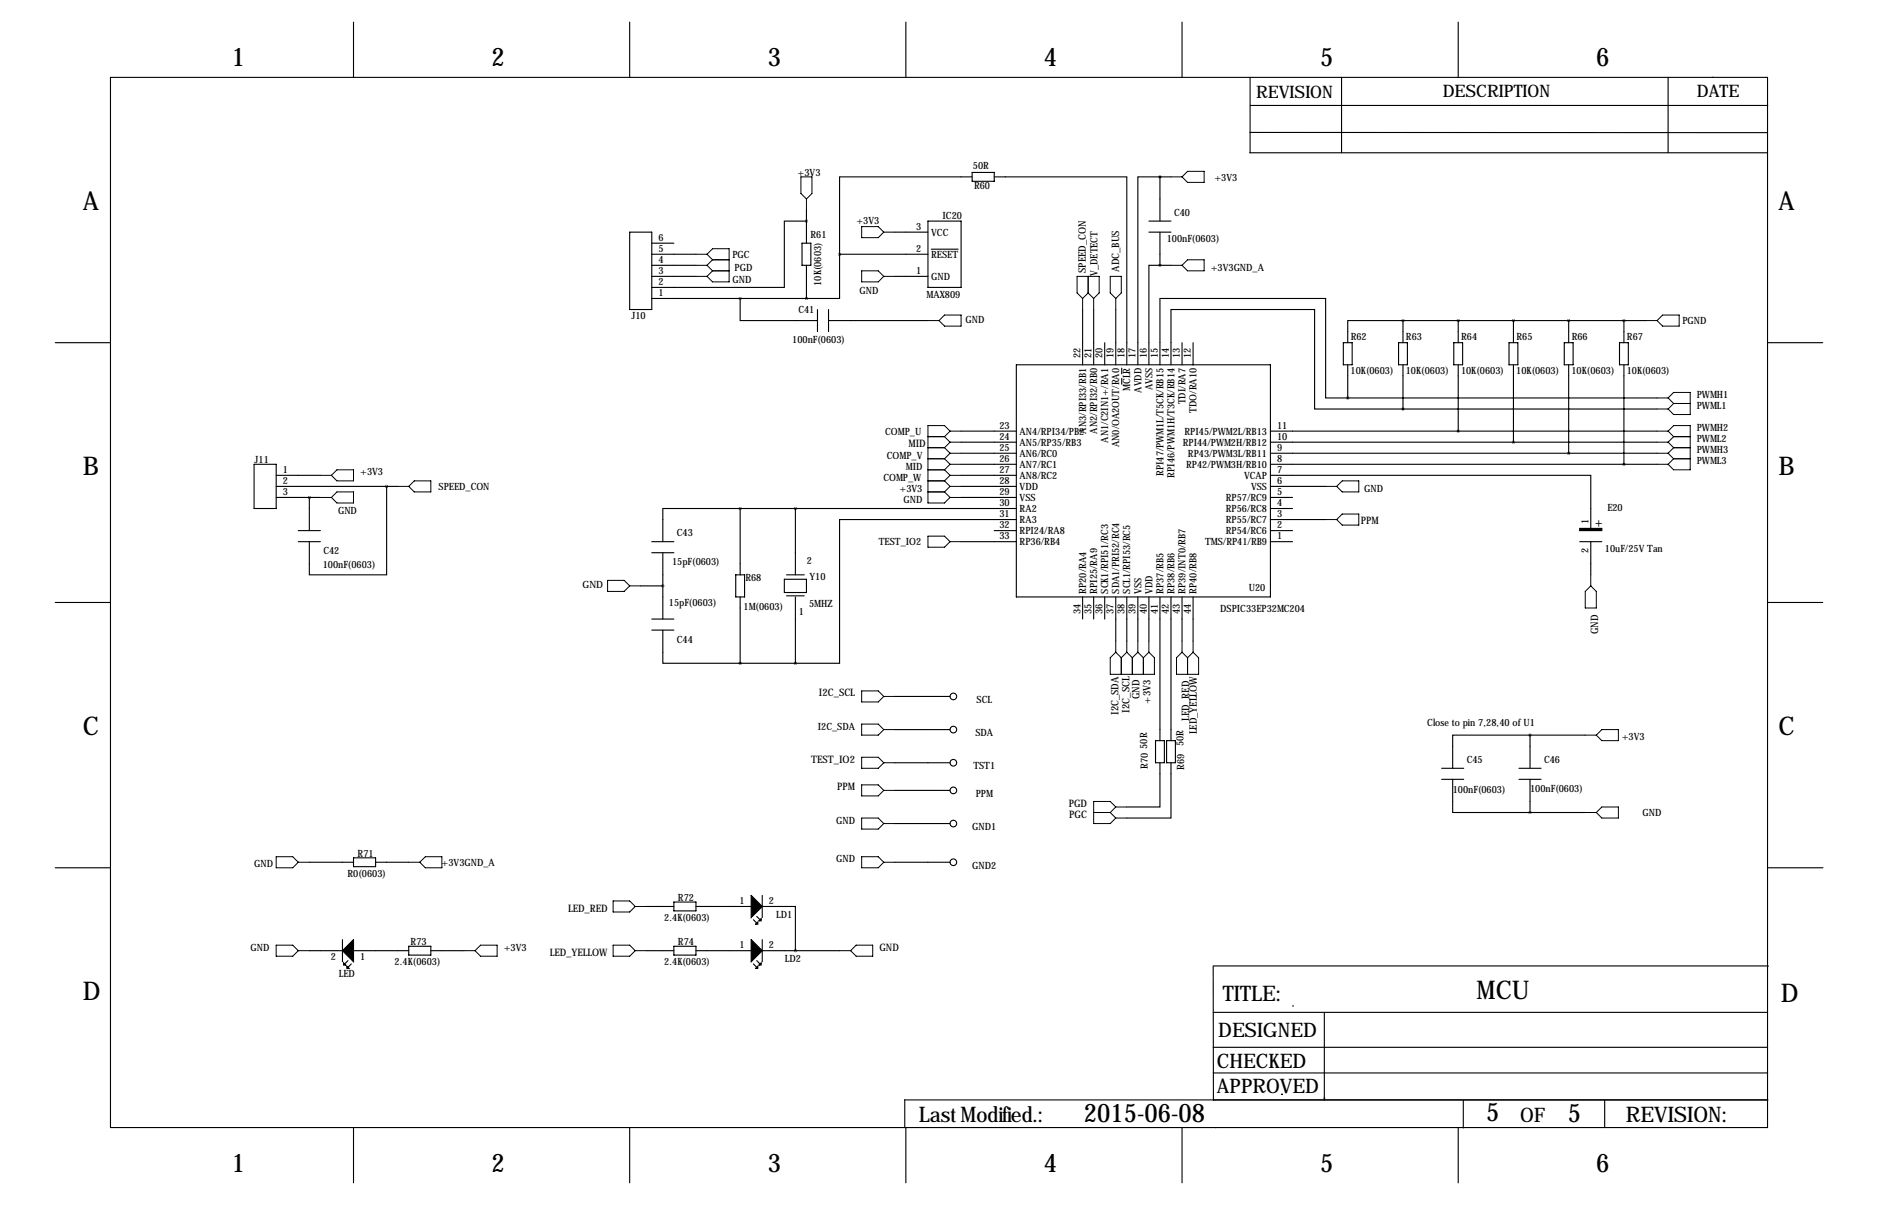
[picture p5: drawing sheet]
<svg xmlns="http://www.w3.org/2000/svg" width="432mm" height="279mm" viewBox="0 0 432 279" stroke-linecap="round" stroke-linejoin="round" font-family="sans-serif">
<g fill="none" stroke="#000" stroke-width=".25">
<path d="M25.4 17.8h381v241.3h-381zM81.3 5.1v12.7M144.8 5.1v12.7M208.3 5.1v12.7M271.8 5.1v12.7M287.4 17.8v17.3M308.5 17.8v17.3M335.3 5.1v12.7M383.5 17.8v17.3M393.7 17.8h.1M223.5 39.6h5.1v2.1h-5.1zM287.3 35.1h119"/>
<path d="M287.4 30.4l119 .1M287.5 24.2h119M144.8 53.3h5.1v17.8h-5.1zM149.9 58.4h10.1M149.9 55.9h5M184.4 55.9h2v5.1h-2zM185.4 50.8h-5.1v15.2h-30.4M185.4 48.3v7.6M193 58.4v10.2h-7.6M193 58.4h20.4M205.7 53.3h7.7M213.4 50.8h7.6v15.2h-7.6z"/>
<path d="M214.1 57.3h6.2M223.5 40.6h-30.5v17.8M228.6 40.6h30.5v43.2M264.2 53.3h5M264.2 50.8h5M266.7 40.6h-5.1v43.2M266.7 40.6v10.2M266.7 53.3v7.7M266.7 40.6h2.5M12.7 78.7h12.7M149.9 68.6h35.5M149.9 63.5h10.1"/>
<path d="M149.9 61h10.1M170.2 68.6v5.1h17.8M185.4 61v7.6M188 71.1v5.1M190.5 71.1v5.1M190.5 73.7h22.9M205.7 63.5h7.7M248.9 71.1v12.7M251.5 71.1v12.7M254 78.7v5.1M256.5 71.1v12.7M266.7 61h-2.5v22.8"/>
<path d="M266.7 61h2.5M271.8 78.7v5.1M274.3 78.7v5.1M308.9 78.7h2v5.1h-2zM321.6 78.7h2v5.1h-2zM322.6 73.7h-12.7v5M322.6 73.7h55.9M322.6 73.7v5M334.3 78.7h2v5.1h-2zM335.3 73.7v5M347 78.7h2v5.1h-2zM348 73.7v5"/>
<path d="M359.7 78.7h2v5.1h-2zM360.7 73.7v5M372.4 78.7h2v5.1h-2zM373.4 73.7v5M406.4 78.7h12.7M221 99.1h12.7M233.7 83.8h58.4v53.4h-58.4zM257.9 84.6v1.3M257.9 87v1.3M266.7 83.8v-15.2h38.1v22.8h5.1M269.2 83.8v-12.7h33.1v22.9h20.3M292.1 99.1h88.9"/>
<path d="M309.9 83.8v7.6M309.9 91.4h71.1M322.6 83.8v10.2M322.6 94h58.4M335.3 83.8v15.3M348 83.8v17.8M360.7 83.8v20.3M373.4 83.8v22.9M58.4 106.7h5.1v10.1h-5.1zM63.5 109.2h10.2M63.5 111.8h27.9M63.5 114.3h10.2"/>
<path d="M71.1 114.3v7.6M88.9 111.8v20.3h-17.8v-7.6M170.2 116.8h-17.8v7.7M170.2 116.8h63.5M170.2 116.8v15.3M182.9 116.8v15.3M221 106.7h12.7M221 109.2h12.7M221 111.8h12.7M221 114.3h12.7M221 104.1h12.7M221 101.6h12.7"/>
<path d="M233.7 119.4h-40.7v33h-10.1M292.1 109.2h73.7v12.7M292.1 116.8h5.1M292.1 106.7h88.9M292.1 111.8h12.7M292.1 114.3h5.1M292.1 119.4h12.7M292.1 104.1h88.9M292.1 101.6h88.9M12.7 138.4h12.7M68.6 124.5h5.1M68.6 121.9h5.1"/>
<path d="M147.3 134.6h5.1M149.9 124.5h5M149.9 127h5M152.4 127v15.2M169.2 132.1h2v5.1h-2zM170.2 137.2v15.2M180.3 133.1h5.1v3h-5.1zM180.8 132.1h4.1M180.8 136.9h4.1M182.9 137.2v15.2M221 124.5h12.7M228.6 121.9h5.1"/>
<path d="M248.9 137.2v5M251.5 137.2v5M254 137.2v5M256.5 137.2v10.1M259.1 137.2v10.1M261.6 137.2v10.1M264.2 137.2v10.1M266.7 137.2v33M269.2 137.2v33M271.8 137.2v10.1M274.3 137.2v10.1M292.1 124.5h5.1"/>
<path d="M292.1 121.9h5.1M363.2 124.5h5.1M365.8 124.5v7.6M406.4 138.4h12.7M149.9 144.8h5M149.9 142.2h5M152.4 144.8v7.6h17.8M170.2 152.4h12.7M205.7 175.3h12.7M205.7 167.6h12.7M205.7 160h12.7M265.7 170.2h2v5.1h-2z"/>
<path d="M266.7 175.3v10.1h-7.6M268.2 170.2h2.1v5.1h-2.1zM269.2 175.3v12.7h-10.1M331.5 176.5h5M331.5 179.1h5M334 179.1v7.6h17.8M349.2 176.5h5.1M349.2 179.1h5.1M351.8 168.9h-17.8v7.6M351.8 168.9v7.6M351.8 179.1v7.6M351.8 168.9h12.7"/>
<path d="M12.7 199.4h12.7M71.1 198.1h10.2M81.3 197.1h5.1v2h-5.1zM86.4 198.1h7.6M205.7 198.1h12.7M205.7 181.6h12.7M205.7 189.2h12.7M351.8 186.7h12.7M406.5 199.4h12.7M71.1 218.4h7.6M78.7 215.9v5.1M81.3 218.4h12.7"/>
<path d="M94 217.4h5.1v2.1h-5.1zM99.1 218.4h7.6M148.6 218.4h6.3M148.6 208.3h6.3M154.9 217.4h5.1v2.1h-5.1zM154.9 207.3h5.1v2h-5.1zM160 218.4h12.7M160 208.3h12.7M173.2 211.3l.8 .8M174 210.6l.8 .7M175.3 208.3h7.6v10.1M175.3 218.4h17.7"/>
<path d="M175.3 205.7v5.1M175.3 215.9v5.1M80 220.7l-.8 .8M80.8 221.5l-.8 .7M173.2 221.5l.8 .7M174 220.7l.8 .8M278.9 232.6h127.5M278.9 221.9l.1 30.8M279 221.9l127.5 .1M297.2 231.1h.1M304.5 232.6v20.1M81.3 259.1v12.7"/>
<path d="M144.8 259.1v12.7M208 252.7l198.5 .1M208 252.7v6.4M208.3 259.1v12.7M271.8 259.1v12.7M278.9 246.5h127.5M278.9 240.6h127.5M279.4 259.1h.1M294.6 251.5h.1M304.4 252.3h.1M335.3 259.1v12.7M336.4 252.8v6.4"/>
<path d="M369 252.7v6.4"/>
<circle cx="219.2" cy="160" r=".76"/>
<circle cx="219.2" cy="167.6" r=".76"/>
<circle cx="219.2" cy="175.3" r=".76"/>
<circle cx="219.2" cy="189.2" r=".76"/>
<circle cx="219.2" cy="198.1" r=".76"/>
<circle cx="219.2" cy="181.6" r=".76"/>
</g>
<path d="M363.2 121.4h5.1v.5h-5.1zM81.3 215.9v5.1l-2.6-2.6zM172.7 215.9l2.6 2.5-2.6 2.6zM172.7 205.7l2.6 2.6-2.6 2.5zM173.7 212.3l.5-.5v.5zM175 211.1v.5h-.5zM79 221.2l.5 .5h-.5zM79.8 222l.5 .5h-.5zM174.2 222v.5h-.5zM175 221.2v.5h-.5z" fill="#000" stroke="#000" stroke-width=".25"/>
<g fill="none" stroke="#000" stroke-width=".23">
<path d="M273 39.4h3.9v2.5h-3.9l-1.2-1.3zM160 58.4h2.6M162.6 58.4l1.2 1.3M162.6 58.4l1.2-1.2h3.8v7.6h-3.8l-1.2-1.3M163.8 59.7h3.8M163.8 59.7l-1.2 1.3M184.1 40.6h2.6v3.8l-1.3 1.3-1.3-1.3zM185.4 45.7v2.6M198.1 52.1h3.8l1.3 1.2-1.3 1.3h-3.8zM203.2 53.3h2.5M269.2 40.6h2.6M160 61h2.6"/>
<path d="M160 63.5h2.6M162.6 61l1.2 1.2M163.8 62.2h3.8M163.8 62.2l-1.2 1.3M198.1 62.2h3.8l1.3 1.3-1.3 1.3h-3.8zM203.2 63.5h2.5M213.4 73.7h2.5M217.2 72.4h3.8v2.5h-3.8l-1.3-1.2zM248.9 68.6l-1.3-1.3v-3.8h5.1v3.8l-1.2 1.3M248.9 68.6v2.5M250.2 67.3l-1.3 1.3M250.2 63.5v3.8"/>
<path d="M250.2 67.3l1.3 1.3M251.5 68.6v2.5M255.3 63.5h2.5v3.8l-1.3 1.3-1.2-1.3zM256.5 68.6v2.5M269.2 61h2.6M271.8 61l1.2-1.3h3.9v2.5h-3.9zM378.5 73.7h2.5M381 73.7l1.3-1.3h3.8v2.5h-3.8zM218.4 99.1l-1.2-1.3h-3.8v17.8h3.8l1.2-1.3M218.4 99.1h2.6M218.4 99.1l-1.2 1.2M381 91.4h2.5"/>
<path d="M381 94h2.5M381 99.1h2.5M383.5 99.1l1.3-1.3h3.8v10.1h-3.8l-1.3-1.2M383.5 91.4l1.3 1.3M383.5 91.4l1.3-1.2h3.8v5h-3.8l-1.3-1.2M383.5 99.1l1.3 1.2M384.8 92.7h3.8M384.8 92.7l-1.3 1.3M73.7 109.2h2.5M73.7 114.3h2.5M76.2 114.3l1.3-1.3h3.8v2.6h-3.8zM77.5 107.9h3.8v2.6h-3.8l-1.3-1.3z"/>
<path d="M91.4 111.8h2.6M94 111.8l1.2-1.3h3.9v2.5h-3.9zM213.4 113h3.8M213.4 110.5h3.8M213.4 107.9h3.8M213.4 100.3h3.8M213.4 102.9h3.8M213.4 105.4h3.8M217.2 110.5l1.2 1.3M217.2 113l1.2 1.3M217.2 102.9l1.2 1.2M217.2 105.4l1.2 1.3"/>
<path d="M217.2 107.9l1.2 1.3M217.2 100.3l1.2 1.3M218.4 111.8h2.6M218.4 109.2h2.6M218.4 114.3h2.6M218.4 101.6h2.6M218.4 104.1h2.6M218.4 106.7h2.6M218.4 111.8l-1.2 1.2M218.4 104.1l-1.2 1.3M218.4 106.7l-1.2 1.2M218.4 109.2l-1.2 1.3"/>
<path d="M218.4 101.6l-1.2 1.3M304.8 111.8h2.5M304.8 119.4h2.5M308.6 110.5h3.8v2.5h-3.8l-1.3-1.2zM308.6 118.1h3.8v2.6h-3.8l-1.3-1.3zM381 101.6h2.5M381 104.1h2.5M381 106.7h2.5M383.5 101.6l1.3 1.3M383.5 104.1l1.3 1.3M384.8 100.3h3.8M384.8 102.9h3.8"/>
<path d="M384.8 100.3l-1.3 1.3M384.8 105.4h3.8M384.8 102.9l-1.3 1.2M384.8 105.4l-1.3 1.3M139.7 133.3h3.8l1.3 1.3-1.3 1.3h-3.8zM144.8 134.6h2.5M213.4 123.2h3.8l1.2 1.3-1.2 1.2h-3.8zM218.4 124.5h2.6M364.5 135.9l1.3-1.3 1.2 1.3v3.8h-2.5zM365.8 132.1v2.5M198.1 158.8h3.8l1.3 1.2-1.3 1.3h-3.8zM256.5 149.9l-1.2 1.2v3.8h10.1v-3.8l-1.2-1.2"/>
<path d="M256.5 147.3v2.6M256.5 149.9l1.3 1.2M257.8 151.1v3.8M259.1 147.3v2.6M259.1 149.9l1.2 1.2M259.1 149.9l-1.3 1.2M260.3 151.1v3.8M261.6 147.3v2.6M261.6 149.9l1.3 1.2M261.6 149.9l-1.3 1.2M262.9 151.1v3.8M264.2 147.3v2.6"/>
<path d="M264.2 149.9l-1.3 1.2M271.8 149.9l-1.3 1.2v3.8h5.1v-3.8l-1.3-1.2M271.8 147.3v2.6M271.8 149.9l1.2 1.2M273 151.1v3.8M274.3 147.3v2.6M274.3 149.9l-1.3 1.2M198.1 166.4h3.8l1.3 1.2-1.3 1.3h-3.8zM198.1 174h3.8l1.3 1.3-1.3 1.2h-3.8zM203.2 167.6h2.5M203.2 175.3h2.5M203.2 160h2.5"/>
<path d="M364.5 168.9h2.5M368.3 167.6h3.8v2.6h-3.8l-1.3-1.3zM63.5 196.8h3.8l1.3 1.3-1.3 1.3h-3.8zM68.6 198.1h2.5M94 198.1h2.5M97.8 196.8h3.8v2.6h-3.8l-1.3-1.3zM198.1 188h3.8l1.3 1.2-1.3 1.3h-3.8zM198.1 180.3h3.8l1.3 1.3-1.3 1.3h-3.8zM198.1 196.8h3.8l1.3 1.3-1.3 1.3h-3.8zM203.2 198.1h2.5M203.2 189.2h2.5M203.2 181.6h2.5"/>
<path d="M251.5 186.7h3.8M255.3 186.7l1.2 1.3M256.5 188h2.6M256.5 185.4h2.6M256.5 185.4l-1.2 1.3M256.5 185.4l-1.2-1.3h-3.8v5.1h3.8l1.2-1.2M364.5 186.7h2.5M368.3 185.4h3.8v2.6h-3.8l-1.3-1.3zM63.5 217.2h3.8l1.3 1.2-1.3 1.3h-3.8zM68.6 218.4h2.5M106.7 218.4h2.5M109.2 218.4l1.3-1.2h3.8v2.5h-3.8z"/>
<path d="M141 217.2h3.8l1.2 1.2-1.2 1.3h-3.8zM141 207h3.8l1.2 1.3-1.2 1.2h-3.8zM146 218.4h2.6M146 208.3h2.6M193 218.4h2.6M196.8 217.2h3.9v2.5h-3.9l-1.2-1.3z"/>
</g>
<path d="M193 58.4a.05 .05 0 0 0 .1 0 .05 .05 0 0 0-.1 0z" fill="#000" stroke="#000" stroke-width=".63"/>
<g font-size="5.9">
<text x="53.3" y="15.2">1</text>
<text x="113" y="15.2">2</text>
<text x="176.5" y="15.2">3</text>
<text x="240" y="15.2">4</text>
<text x="303.5" y="15.2">5</text>
<text x="367" y="15.2">6</text>
<text x="19" y="48.3">A</text>
<text x="408.9" y="48.3">A</text>
<text x="19" y="109.2">B</text>
<text x="408.9" y="109.2">B</text>
<text x="19" y="168.9">C</text>
<text x="408.9" y="168.9">C</text>
<text x="19" y="229.9">D</text>
<text x="339.5" y="229.6">MCU</text>
<text x="409.4" y="230.1">D</text>
<text x="249.2" y="257.8">2015-06-08</text>
<text x="341.7" y="257.6">5</text>
<text x="360.5" y="257.8">5</text>
<text x="53.3" y="269.2">1</text>
<text x="113" y="269.2">2</text>
<text x="176.5" y="269.2">3</text>
<text x="240" y="269.2">4</text>
<text x="303.5" y="269.2">5</text>
<text x="367" y="269.2">6</text>
</g>
<g font-size="4.9">
<text x="281.2" y="230">TITLE:</text>
<text x="211.2" y="257.9">Last Modified.:</text>
<text x="373.8" y="257.9">REVISION:</text>
</g>
<g font-size="4.6">
<text x="280.1" y="238.3">DESIGNED</text>
<text x="279.8" y="245.5">CHECKED</text>
<text x="279.8" y="251.2">APPROVED</text>
<text x="349.5" y="257.7">OF</text>
</g>
<g font-size="4">
<text x="288.8" y="22.6">REVISION</text>
<text x="331.7" y="22.4">DESCRIPTION</text>
<text x="390.1" y="22.4">DATE</text>
</g>
<text font-size="3.3" x="366.8" y="121.2">+</text>
<g font-size="2.4">
<text x="249.7" y="62.7" transform="rotate(-90 249.7 62.7)">SPEED_CON</text>
<text x="257.3" y="62.5" transform="rotate(-90 257.3 62.5)">ADC_BUS</text>
<text x="208.9" y="102.6">MID</text>
<text x="312.9" y="120.4">PPM</text>
<text x="367.4" y="145.7" transform="rotate(-90 367.4 145.7)">GND</text>
<text x="188.3" y="160">I2C_SCL</text>
<text x="262" y="160.7" transform="rotate(-90 262 160.7)">GND</text>
<text x="264.6" y="161.6" transform="rotate(-90 264.6 161.6)">+3V3</text>
<text x="257.2" y="164.3" transform="rotate(-90 257.2 164.3)">I2C_SDA</text>
<text x="259.7" y="163.7" transform="rotate(-90 259.7 163.7)">I2C_SCL</text>
<text x="273.4" y="165.6" transform="rotate(-90 273.4 165.6)">LED_RED</text>
<text x="275.2" y="168.8" transform="rotate(-90 275.2 168.8)">LED_YELLOW</text>
<text x="186.5" y="175.3">TEST_IO2</text>
<text x="192.5" y="181.6">PPM</text>
<text x="245.7" y="185.4">PGD</text>
<text x="245.9" y="188">PGC</text>
<text x="130.6" y="209.5">LED_RED</text>
<text x="126.4" y="219.7">LED_YELLOW</text>
<text x="202.2" y="218.4">GND</text>
</g>
<g font-size="2.3">
<text x="183.4" y="40.4">+3V3</text>
<text x="223.7" y="38.9">50R</text>
<text x="279.2" y="41.7">+3V3</text>
<text x="224" y="43.5">R60</text>
<text x="196.9" y="51.6">+3V3</text>
<text x="210.6" y="52.8">3</text>
<text x="216.7" y="50.3">IC20</text>
<text x="269.9" y="49.5">C40</text>
<text x="151.4" y="57.9">5</text>
<text x="151.4" y="55.4">6</text>
<text x="168.4" y="59.2">PGC</text>
<text x="186.4" y="54.7">R61</text>
<text x="210.6" y="57.9">2</text>
<text x="214.1" y="54.1">VCC</text>
<text x="214.1" y="59.2">RESET</text>
<text x="268.3" y="55.7">100nF(0603)</text>
<text x="151.4" y="65.5">2</text>
<text x="151.4" y="63">3</text>
<text x="151.4" y="60.5">4</text>
<text x="168.4" y="65">GND</text>
<text x="168.9" y="62.2">PGD</text>
<text x="188.8" y="65.6" transform="rotate(-90 188.8 65.6)">10K(0603)</text>
<text x="210.6" y="63">1</text>
<text x="214.1" y="64.3">GND</text>
<text x="252.3" y="63.4" transform="rotate(-90 252.3 63.4)">V_DETECT</text>
<text x="278.4" y="62.2">+3V3GND_A</text>
<text x="151.4" y="68.1">1</text>
<text x="183.6" y="72">C41</text>
<text x="197.6" y="67.6">GND</text>
<text x="213" y="68.4">MAX809</text>
<text x="145.2" y="73.2">J10</text>
<text x="222" y="74.3">GND</text>
<text x="386.8" y="74.4">PGND</text>
<text x="182.2" y="78.7">100nF(0603)</text>
<text x="248.4" y="82.3" transform="rotate(-90 248.4 82.3)">22</text>
<text x="251" y="82.3" transform="rotate(-90 251 82.3)">21</text>
<text x="253.5" y="82.3" transform="rotate(-90 253.5 82.3)">20</text>
<text x="256" y="82.3" transform="rotate(-90 256 82.3)">19</text>
<text x="258.6" y="82.3" transform="rotate(-90 258.6 82.3)">18</text>
<text x="261.1" y="82.3" transform="rotate(-90 261.1 82.3)">17</text>
<text x="263.7" y="82.3" transform="rotate(-90 263.7 82.3)">16</text>
<text x="266.2" y="82.3" transform="rotate(-90 266.2 82.3)">15</text>
<text x="268.7" y="82.3" transform="rotate(-90 268.7 82.3)">14</text>
<text x="271.3" y="82.3" transform="rotate(-90 271.3 82.3)">13</text>
<text x="273.8" y="82.3" transform="rotate(-90 273.8 82.3)">12</text>
<text x="310.6" y="78.2">R62</text>
<text x="323.3" y="78.2">R63</text>
<text x="336" y="78.2">R64</text>
<text x="348.7" y="78.2">R65</text>
<text x="361.4" y="78.2">R66</text>
<text x="374.1" y="78.2">R67</text>
<text x="259.9" y="89.9" transform="rotate(-90 259.9 89.9)">MCLR</text>
<text x="265" y="89.7" transform="rotate(-90 265 89.7)">AVSS</text>
<text x="310.5" y="85.9">10K(0603)</text>
<text x="323.2" y="85.9">10K(0603)</text>
<text x="335.9" y="85.9">10K(0603)</text>
<text x="348.6" y="85.9">10K(0603)</text>
<text x="361.3" y="85.9">10K(0603)</text>
<text x="374" y="85.9">10K(0603)</text>
<text x="262.4" y="90.2" transform="rotate(-90 262.4 90.2)">AVDD</text>
<text x="272.6" y="92.9" transform="rotate(-90 272.6 92.9)">TDI/RA7</text>
<text x="275.1" y="94.9" transform="rotate(-90 275.1 94.9)">TDO/RA10</text>
<text x="390.1" y="91.4">PWMH1</text>
<text x="390.1" y="94">PWML1</text>
<text x="203.5" y="99.9">COMP_U</text>
<text x="229.8" y="98.6">23</text>
<text x="229.8" y="101.1">24</text>
<text x="234.4" y="99.9">AN4/RPI34/PB2</text>
<text x="249.7" y="99.6" transform="rotate(-90 249.7 99.6)">AN3/RPI33/RB1</text>
<text x="252.3" y="99.6" transform="rotate(-90 252.3 99.6)">AN2/RPI32/RB0</text>
<text x="254.8" y="101.7" transform="rotate(-90 254.8 101.7)">AN1/C2IN1+/RA1</text>
<text x="272.4" y="99.9">RPI45/PWM2L/RB13</text>
<text x="293.6" y="101.1">10</text>
<text x="293.6" y="98.6">11</text>
<text x="390.1" y="99.1">PWMH2</text>
<text x="390.1" y="101.6">PWML2</text>
<text x="58.6" y="106.4">J11</text>
<text x="203.9" y="105.4">COMP_V</text>
<text x="208.3" y="107.9">MID</text>
<text x="229.8" y="103.6">25</text>
<text x="229.8" y="106.2">26</text>
<text x="234.4" y="102.4">AN5/RP35/RB3</text>
<text x="234.4" y="104.9">AN6/RC0</text>
<text x="234.4" y="107.5">AN7/RC1</text>
<text x="257.3" y="102.8" transform="rotate(-90 257.3 102.8)">AN0/OA2OUT/RA0</text>
<text x="272" y="102.4">RPI44/PWM2H/RB12</text>
<text x="272.8" y="107.5">RP42/PWM3H/RB10</text>
<text x="273.1" y="104.9">RP43/PWM3L/RB11</text>
<text x="293.6" y="106.2">8</text>
<text x="293.6" y="103.6">9</text>
<text x="390.1" y="104.1">PWMH3</text>
<text x="390.1" y="106.7">PWML3</text>
<text x="65" y="108.7">1</text>
<text x="65" y="111.3">2</text>
<text x="65" y="113.8">3</text>
<text x="82.8" y="109.2">+3V3</text>
<text x="100.8" y="112.5">SPEED_CON</text>
<text x="203.1" y="110.5">COMP_W</text>
<text x="206.8" y="113">+3V3</text>
<text x="229.8" y="108.7">27</text>
<text x="229.8" y="111.3">28</text>
<text x="229.8" y="113.8">29</text>
<text x="234.4" y="110">AN8/RC2</text>
<text x="234.4" y="112.6">VDD</text>
<text x="267.5" y="109.4" transform="rotate(-90 267.5 109.4)">RPI47/PWM1L/T5CK/RB15</text>
<text x="270" y="109.8" transform="rotate(-90 270 109.8)">RPI46/PWM1H/T3CK/RB14</text>
<text x="286.1" y="110">VCAP</text>
<text x="287.6" y="112.6">VSS</text>
<text x="293.6" y="113.8">5</text>
<text x="293.6" y="111.3">6</text>
<text x="293.6" y="108.7">7</text>
<text x="313.7" y="113">GND</text>
<text x="77.7" y="118.1">GND</text>
<text x="207.7" y="115.6">GND</text>
<text x="229.8" y="116.3">30</text>
<text x="229.8" y="118.9">31</text>
<text x="234.4" y="115.1">VSS</text>
<text x="234.4" y="117.6">RA2</text>
<text x="281.8" y="117.6">RP56/RC8</text>
<text x="281.8" y="115.1">RP57/RC9</text>
<text x="293.6" y="118.9">3</text>
<text x="293.6" y="116.3">4</text>
<text x="369.6" y="117.3">E20</text>
<text x="155.6" y="123.2">C43</text>
<text x="202.1" y="125.3">TEST_IO2</text>
<text x="229.8" y="121.4">32</text>
<text x="229.8" y="124">33</text>
<text x="234.4" y="120.2">RA3</text>
<text x="234.4" y="122.7">RPI24/RA8</text>
<text x="234.4" y="125.3">RP36/RB4</text>
<text x="277.1" y="125.3">TMS/RP41/RB9</text>
<text x="281.8" y="122.7">RP54/RC6</text>
<text x="281.8" y="120.2">RP55/RC7</text>
<text x="293.6" y="124">1</text>
<text x="293.6" y="121.4">2</text>
<text x="365.3" y="120.4" transform="rotate(-90 365.3 120.4)">1</text>
<text x="74.2" y="130.6">100nF(0603)</text>
<text x="74.4" y="127.3">C42</text>
<text x="154.5" y="129.9">15pF(0603)</text>
<text x="185.5" y="129.5">2</text>
<text x="365.3" y="127.2" transform="rotate(-90 365.3 127.2)">2</text>
<text x="369" y="126.8">10uF/25V Tan</text>
<text x="133.9" y="135.1">GND</text>
<text x="171.4" y="133.4">R68</text>
<text x="186.1" y="133.3">Y10</text>
<text x="249.7" y="136.4" transform="rotate(-90 249.7 136.4)">RP20/RA4</text>
<text x="252.3" y="136.4" transform="rotate(-90 252.3 136.4)">RPI25/RA9</text>
<text x="254.8" y="136.4" transform="rotate(-90 254.8 136.4)">SCK1/RPI51/RC3</text>
<text x="257.3" y="136.4" transform="rotate(-90 257.3 136.4)">SDA1/PRI52/RC4</text>
<text x="259.9" y="136.4" transform="rotate(-90 259.9 136.4)">SCL1/RPI53/RC5</text>
<text x="262.4" y="136.4" transform="rotate(-90 262.4 136.4)">VSS</text>
<text x="265" y="136.4" transform="rotate(-90 265 136.4)">VDD</text>
<text x="267.5" y="136.4" transform="rotate(-90 267.5 136.4)">RP37/RB5</text>
<text x="270" y="136.4" transform="rotate(-90 270 136.4)">RP38/RB6</text>
<text x="272.6" y="136.4" transform="rotate(-90 272.6 136.4)">RP39/INT0/RB7</text>
<text x="275.1" y="136.4" transform="rotate(-90 275.1 136.4)">RP40/RB8</text>
<text x="287.1" y="135.7">U20</text>
<text x="153.8" y="139.2">15pF(0603)</text>
<text x="171" y="140.2">1M(0603)</text>
<text x="183.6" y="141.3">1</text>
<text x="186" y="139.5">5MHZ</text>
<text x="248.4" y="141.1" transform="rotate(-90 248.4 141.1)">34</text>
<text x="251" y="141.1" transform="rotate(-90 251 141.1)">35</text>
<text x="253.5" y="141.1" transform="rotate(-90 253.5 141.1)">36</text>
<text x="256" y="141.1" transform="rotate(-90 256 141.1)">37</text>
<text x="258.6" y="141.1" transform="rotate(-90 258.6 141.1)">38</text>
<text x="261.1" y="141.1" transform="rotate(-90 261.1 141.1)">39</text>
<text x="263.7" y="141.1" transform="rotate(-90 263.7 141.1)">40</text>
<text x="266.2" y="141.1" transform="rotate(-90 266.2 141.1)">41</text>
<text x="268.7" y="141.1" transform="rotate(-90 268.7 141.1)">42</text>
<text x="271.3" y="141.1" transform="rotate(-90 271.3 141.1)">43</text>
<text x="273.8" y="141.1" transform="rotate(-90 273.8 141.1)">44</text>
<text x="280.6" y="140.7">DSPIC33EP32MC204</text>
<text x="155.6" y="147.7">C44</text>
<text x="224.5" y="161.5">SCL</text>
<text x="188" y="167.6">I2C_SDA</text>
<text x="328.2" y="166.9">Close to pin 7,28,40 of U1</text>
<text x="224.3" y="169.2">SDA</text>
<text x="263.7" y="172" transform="rotate(-90 263.7 172)">50R</text>
<text x="272.1" y="171.5" transform="rotate(-90 272.1 171.5)">50R</text>
<text x="372.9" y="169.9">+3V3</text>
<text x="223.8" y="176.8">TST1</text>
<text x="263.9" y="176.6" transform="rotate(-90 263.9 176.6)">R70</text>
<text x="272.3" y="176.9" transform="rotate(-90 272.3 176.9)">R69</text>
<text x="337.2" y="175.3">C45</text>
<text x="355" y="175.3">C46</text>
<text x="224.3" y="183.1">PPM</text>
<text x="334" y="182.2">100nF(0603)</text>
<text x="351.8" y="182">100nF(0603)</text>
<text x="192.2" y="189.2">GND</text>
<text x="223.5" y="190.8">GND1</text>
<text x="377.7" y="187.5">GND</text>
<text x="82.2" y="196.8">R71</text>
<text x="58.4" y="199.1">GND</text>
<text x="79.9" y="201.5">R0(0603)</text>
<text x="101.5" y="198.9">+3V3GND_A</text>
<text x="192.2" y="198.1">GND</text>
<text x="223.5" y="199.6">GND2</text>
<text x="155.9" y="207">R72</text>
<text x="170" y="207.8">1</text>
<text x="176.8" y="207.8">2</text>
<text x="152.7" y="211.7">2.4K(0603)</text>
<text x="178.5" y="210.8">LD1</text>
<text x="57.6" y="218.4">GND</text>
<text x="76" y="220.6">2</text>
<text x="82.8" y="220.6">1</text>
<text x="90.7" y="221.8">2.4K(0603)</text>
<text x="94.4" y="217.2">R73</text>
<text x="115.8" y="218.4">+3V3</text>
<text x="152.7" y="221.8">2.4K(0603)</text>
<text x="155.9" y="217.2">R74</text>
<text x="170" y="217.9">1</text>
<text x="176.8" y="217.9">2</text>
<text x="180.5" y="221">LD2</text>
<text x="77.9" y="224.5">LED</text>
</g>
</svg>
